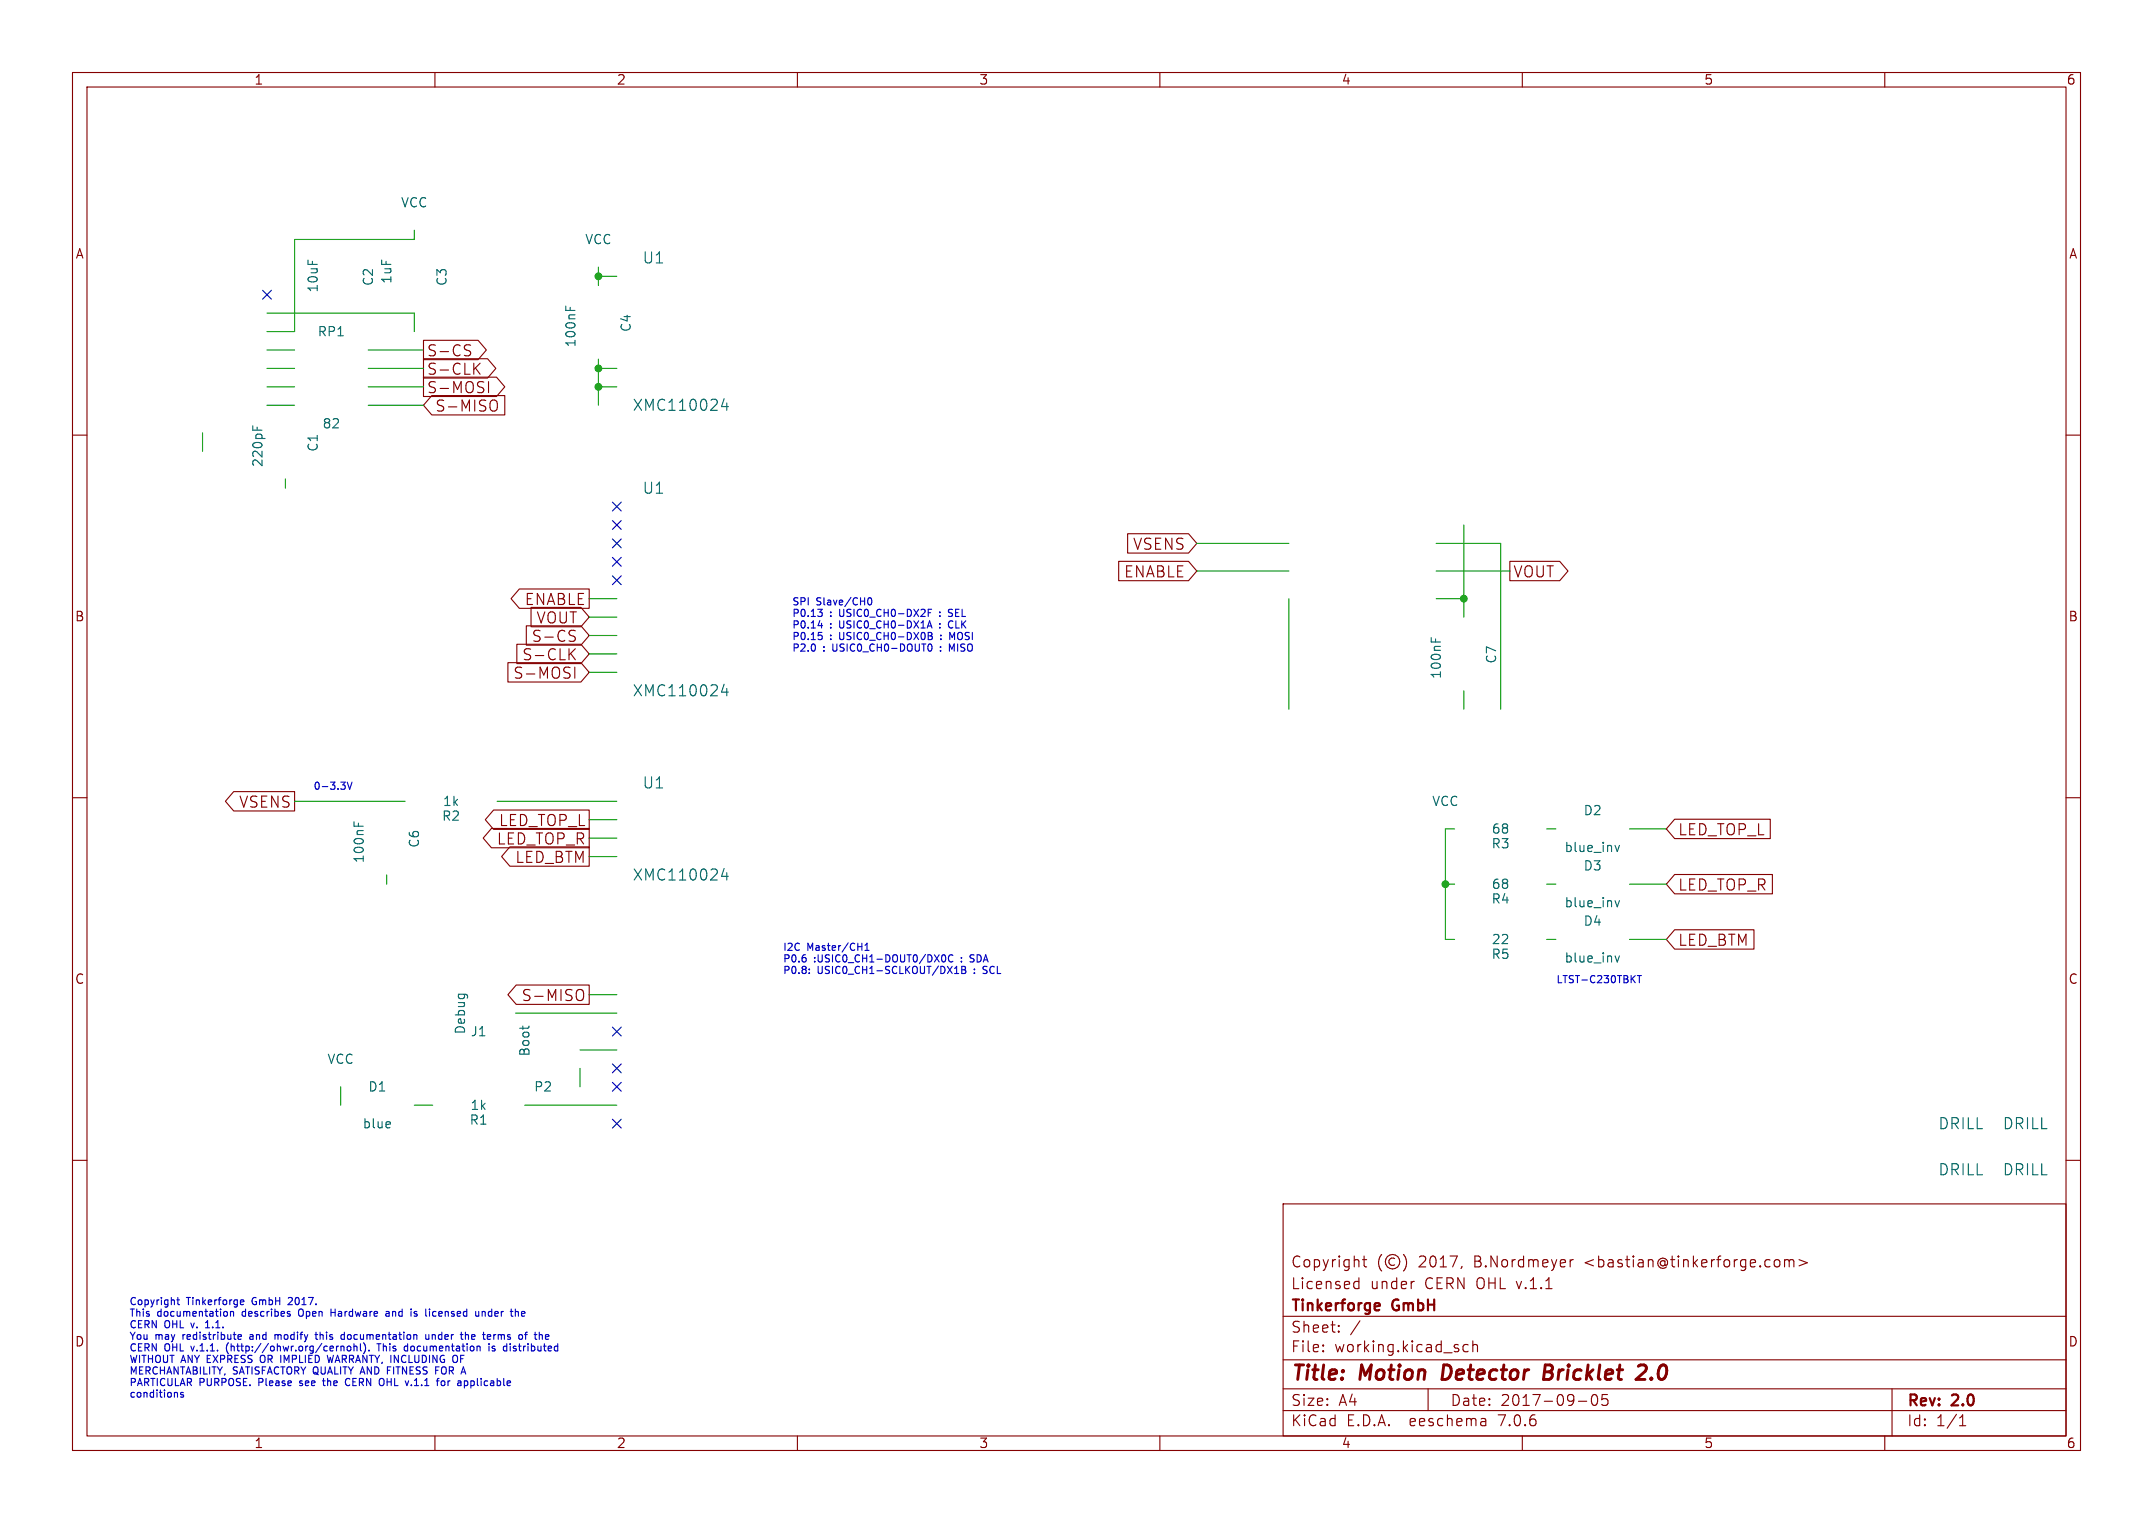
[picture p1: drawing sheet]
<svg xmlns="http://www.w3.org/2000/svg" width="297mm" height="210mm" viewBox="0 0 297 210" stroke-linecap="round" stroke-linejoin="round" font-family="sans-serif">
<g fill="none" stroke="#840000" stroke-width=".15">
<path d="M10 10h277v190h-277zM12 12h273v186h-273zM60 10v2M110 10v2M160 10v2M210 10v2M260 10v2M10 60h2M58.4 52h10.1l1.1 1.3-1.1 1.4h-10.1zM58.4 49.5h8.9l1.1 1.3-1.1 1.3h-8.9zM58.4 46.9h7.6l1.1 1.4-1.1 1.3h-7.6zM59.6 54.5h10v2.7h-10l-1.2-1.3z"/>
<path d="M64.3 48.3a.56 .56 0 0 1 .6 .3l-.1 .4-.5 .1M64.3 47.5l.6 .1M65.6 50.7l.6 .9M66.2 50.1l-.8 .9M67.4 52.6v1.5M68 55.2a.51 .51 0 0 1 .6 .5v.5a.51 .51 0 0 1-.6 .5M285 60h2M154.3 77.4h9.7l1.1 1.3-1.1 1.4h-9.7zM155.6 73.6h8.4l1.1 1.3-1.1 1.4h-8.4zM208.3 77.4h6.9l1.1 1.3-1.1 1.4h-6.9zM70.1 91.4h10l1.2 1.3-1.2 1.3h-10zM71.3 88.8h8.8l1.2 1.4-1.2 1.3h-8.8z"/>
<path d="M71.6 81.2h9.7v2.7h-9.7l-1.1-1.3zM72.6 86.3h7.5l1.2 1.3-1.2 1.4h-7.5zM73.3 83.8h6.8l1.2 1.3-1.2 1.3h-6.8zM78.7 90.1l.7 .9M78.8 87.6a.56 .56 0 0 1 .6 .4l-.2 .4h-.5M79.1 86.9l.3 .1M79.3 92v1.5M79.4 89.5l-.9 .8M10 110h2M32.2 109.2h8.4v2.6h-8.4l-1.1-1.3zM67.8 114.2h13.5v2.7h-13.5l-1.1-1.3zM68.1 111.7h13.2v2.7h-13.2l-1.2-1.4z"/>
<path d="M70.3 116.8h11v2.6h-11l-1.1-1.3zM231 113h13.2v2.6h-13.2l-1.1-1.3zM285 110h2M71.2 135.8h10.1v2.7h-10.1l-1.1-1.3zM79.9 136.4a.51 .51 0 0 1 .6 .5v.6a.51 .51 0 0 1-.6 .5M231 128.2h11v2.7h-11l-1.1-1.4zM231 120.6h13.5v2.7h-13.5l-1.1-1.4zM10 160h2M285 160h2M177 166h108v32h-108zM186.9 177.6l.1 .1 .5-.1M186.9 176.8l.1-.1 .5 .1"/>
<path d="M187.5 176.2v1.5M188 173.7h.5M188.2 173.2v1.3v.1l.3 .1M190.6 173a1.72 1.72 0 0 0 0 2.3M192.4 173.6a.52 .52 0 0 0-.8 .4 .52 .52 0 0 0 .8 .4M193.6 173a1.72 1.72 0 0 1 0 2.3M195 176.7h.1M201.7 174.6l-.2 .3M216.6 173.7v1M217 173.7l-.3 .1-.1 .2M245 173.7a.41 .41 0 0 1 .5 .3v.4a.41 .41 0 0 1-.5 .3M246.2 173.8a.37 .37 0 0 1 .6 .1"/>
<path d="M246.2 173.7v1M246.8 173.9l.2-.2 .4 .1 .1 .9M246.8 173.9v.8M248.2 173.7l1.1 .4-1.1 .5M60 198v2M110 198v2M160 198v2M177 194.5h108M177 191.5h108M177 187.5h108M177 181.5h108M182.5 186.3h.1l-.1 .1"/>
<path d="M182.5 186.3v.1M182.5 185.5v.1M182.5 185.5h.1l-.1 .1M184.7 183.6v.1M184.7 183.6h-.1l.1 .1M184.7 182.8v.1M184.7 182.8h-.1l.1 .1M187.6 182.1l-1.3 2M197 191.5v3M202.5 185.5l-.4-.1-.3 .3v.4l.2 .2 .1 .1 .4-.1M203.2 185.5a.37 .37 0 0 1 .6 .1v.8M203.2 184.9v1.5"/>
<path d="M204.9 195.7l.1 .9M205 196.5l-.2 .1M205 196h-.2M210 198v2M217.7 193.2h1.2M219.7 192.4a.36 .36 0 0 1 .3-.1 .36 .36 0 0 1 .3 .3 .77 .77 0 0 1-.4 1.2 .91 .91 0 0 1-.2-1.4zM221.7 192.3h-.7v.7l.2-.1h.5l.1 .3-.1 .5-.2 .1h-.3l-.2-.1M260 198v2M261 191.5v6.5M270.3 196.6h.9M270.3 195.5l.4-.4v1.5"/>
<circle cx="192.1" cy="174" r="1"/>
</g>
<path d="M199.2 188.2l-.3 2h.5M213.1 189.2h.6M213.7 189.2l.3 .1M213.8 188.2h-.6l-.3 2h.8l.2-.1M213.9 189.1l-.2 .1M226 188.4l.3-.2h.5a.45 .45 0 0 1 .3 .6l-.1 .3-1.3 1.1h1.2" fill="none" stroke="#840000" stroke-width=".4"/>
<path d="M190.1 179.7l.2 .1v.2l-.7 .2M190.3 180.6l-.2 .1" fill="none" stroke="#840000" stroke-width=".3"/>
<g fill="none" stroke="#0000c2" stroke-width=".15">
<path d="M112.9 86.3h.6M112.9 87.2h.5M113.2 84.4l.2 .2v.2l-.2 .2M113.2 87.6l.2 .2v.2l-.2 .2M113.3 85.9v.7M113.4 84l-.3 .4M119.8 82.5l.1-.1a.53 .53 0 0 1 .4 .5 .53 .53 0 0 1-.4 .5l-.1-.1-.1-.3zM127.9 86.6l.3-1 .4 1M128 86.3h.5M128 84.5h.4M128 87.2l.5 .1 .1 .2-.2 .2M128 87.7h.4"/>
<path d="M128.1 88.8h.1a.53 .53 0 0 1 .4 .5 .53 .53 0 0 1-.4 .5l-.1-.1M128.4 87.7l.2 .2v.2l-.6 .1M128.5 84h-.5v1M129.7 84.9v.1M129.7 84.4v.1M129.7 86v.1M129.7 86.5v.1M129.7 89.7v.1M129.7 89.2v.1M129.8 88.1v.1M129.8 87.6v.1M130.8 85h.4"/>
<path d="M131.2 85.6a.53 .53 0 0 0-.4 .5 .53 .53 0 0 0 .4 .5M131.3 84h-.3l-.2 .2 .1 .2 .3 .1M131.3 89.5l-.3-.7v1M131.3 87.9l-.3-.7v1M47.9 107.9l.3 .9 .4-.9M111.6 134.1v.1M111.6 133.6v.1M119.3 131.1h.6M119.3 130.3l.3-.2v1M129.9 132l.1-.3h.1a.53 .53 0 0 1 .4 .5 .53 .53 0 0 1-.4 .4h-.1l-.1-.3M131.4 131.7a.47 .47 0 0 0-.6 .4 .47 .47 0 0 0 .5 .5h.1M131.7 134.2h.5"/>
<path d="M131.7 133.5l.3-.2v.9M132.7 133.3v.9l.5-.1v-.2l-.2-.2M132.7 133.7h.3M133 133.3l.2 .1-.2 .3M133.8 132.6h.1M133.9 131.7l-.1 .1 .1 .3M135.6 134.2h.1M135.7 133.3l-.1 .1 .1 .3M225.9 134.5h.5M226.1 134.5v1M24.4 179.2h.4M24.5 178.9v.9l.3 .1"/>
<path d="M33.2 179.4l.1-.2h.2l.1 .2v.1l-.4 .1M33.2 179.8l.1 .1h.3M39.8 179h.1M40.3 179.3l-.6 .6h.6M24.3 192l.2 .1v.6M25.3 192h-.2l-.2 .1 .1 .2 .3 .1v.2h-.4M28.4 183.1h.5M28.5 182.2l-.1 .2M31 180.8l.3 .1 .1 .1-.1 .4-.3 .1M31.3 185.4l-.1 .4 .1 .6M31.8 180.9l.1-.1 .3 .1v.6M31.8 180.8v.7"/>
<path d="M32.8 184.4l.5-.1v-.2l-.3-.1-.2 .2 .1 .4h.4M34.6 184l-.1 .1M34.6 184.3l-.2 .2 .2 .2M35.9 187a.77 .77 0 0 0 .1 .8M37.9 184v.7M38.3 184.1l-.2-.1-.2 .1M39.9 181.2l.2 .1-.2 .2M39.9 180.8l.1 .1M41.3 191l.1 .1M41.3 180.6a.7 .7 0 0 0 0 .8M41.5 190.4l-.2 .1 .2 .2M43.4 184h.4"/>
<path d="M43.6 183.7v.8l.2 .2M44.5 190.4h.4M44.6 190.1v.8l.3 .2M45.1 186.9l.3 1 .2-.7 .2 .7M45.7 180.5v1M45.7 181h.5M47 185.7l.2-.1 .2 .1 .1 .6M47.1 184.6h.4M47.1 184.1h.4M47.5 183.7v1M47.6 190.6l.2 .4 .3 .1 .2-.1M47.8 190.1l-.2 .4"/>
<path d="M47.9 185.7l.2-.1 .3 .1v.4l-.1 .1-.2 .1-.2-.1zM48.2 190.1l.1 .1M48.8 185.7l.2-.1 .2 .1v.6M48.8 185.3v1M49.7 185.3v.8l.2 .2M50.2 185.2a1.16 1.16 0 0 1 0 1.4M50.9 186.2v.1M52.3 185.3v1M52.9 190.2v.7M53.3 180.9h.3l.1 .6M53.4 189h.4M53.7 181.1h-.3l-.2 .2 .2 .2 .3-.1"/>
<path d="M55.9 185.7h.3M55.9 186.2h.3M56.2 185.3v1M57.5 180.9l-.2-.1-.2 .2 .5 .3M57.6 181.4l-.2 .1-.3-.1M58.7 184l.1 .6 .2 .1 .2-.1M59.2 184v.7M59.6 184v.7M59.9 180.8l-.2 .2v.3l.2 .2M59.9 184l-.3 .1M60.1 189h.3M60.9 190.5l.1-.1 .3 .1 .1 .4-.1 .1-.3 .1-.1-.1z"/>
<path d="M63.1 187v.7M63.5 187.4h.4M63.5 186.9v1M64.2 190.4l.2 .1 .1 .1v.4l-.3 .1M64.2 184.1l.1-.1 .3 .1v.6M66 181.4l-.1 .1-.2-.1M66 180.8v.7M66.2 185.7v.6M66.5 180.9l.2-.1 .2 .1v.6M66.5 180.8v.7M67.5 185.3v.1M67.5 185.6v.7"/>
<path d="M68.1 184v.7M68.3 185.7l-.3-.1-.1 .2 .4 .3M68.3 186.1l-.1 .2-.3-.1M68.3 184l-.2 .2M70.4 185.3v.1M70.4 185.6v.7M71.2 180.8l.3 .2v.5M72.1 180.8l-.2 .2v.4l.2 .1M72.4 184h.3M72.4 181.1l-.5 .1M72.7 183.7h-.1M75.4 184l.3 .1v.2l-.5 .1"/>
<path d="M75.7 184.6l-.3 .1"/>
</g>
<g fill="none" stroke="#009600" stroke-width=".15">
<path d="M57.1 31.8v1.2h-16.5v12.7h-3.8M82.5 36.8v2.6M82.5 38.1h2.6M27.9 59.7v2.5M36.8 48.3h3.8M36.8 50.8h3.8M36.8 55.9h3.8M36.8 43.2h20.3v2.5M36.8 53.3h3.8M50.8 48.3h7.6M50.8 50.8h7.6M50.8 55.9h7.6"/>
<path d="M50.8 53.3h7.6M82.5 50.8h2.6M82.5 53.3h2.6M82.5 49.5v6.4M39.4 66v1.3M165.1 78.7h12.7M165.1 74.9h12.7M198.1 78.7h10.2M198.1 74.9h8.9v22.9M201.9 72.4v12.7M81.3 82.6h3.8M81.3 85.1h3.8"/>
<path d="M81.3 87.6h3.8M81.3 90.2h3.8M81.3 92.7h3.8M177.8 82.6v15.2M198.1 82.6h3.8M201.9 95.3v2.5M40.6 110.5h15.3M68.6 110.5h16.5M81.3 118.1h3.8M81.3 115.6h3.8M81.3 113h3.8M200.7 114.3h-1.3v15.2h1.3"/>
<path d="M213.4 114.3h1.2M224.8 114.3h5.1M53.3 120.7v1.2M71.1 139.7h14M81.3 137.2h3.8M199.4 121.9h1.3M213.4 129.5h1.2M213.4 121.9h1.2M224.8 129.5h5.1M224.8 121.9h5.1M47 149.9v2.5M57.1 152.4h2.6"/>
<path d="M72.4 152.4h12.7M80 147.3v2.6M80 144.8h5.1"/>
</g>
<g fill="none" stroke="#000084" stroke-width=".15">
<path d="M36.2 40l1.2 1.2M37.4 40l-1.2 1.2M84.5 69.2l1.2 1.3M84.5 71.8l1.2 1.2M84.5 74.3l1.2 1.2M84.5 76.9l1.2 1.2M84.5 79.4l1.2 1.2M85.7 69.2l-1.2 1.3M85.7 71.8l-1.2 1.2M85.7 74.3l-1.2 1.2M85.7 76.9l-1.2 1.2M85.7 79.4l-1.2 1.2"/>
<path d="M84.5 149.3l1.2 1.2M84.5 154.3l1.2 1.2M84.5 141.6l1.2 1.2M84.5 146.7l1.2 1.2M85.7 149.3l-1.2 1.2M85.7 154.3l-1.2 1.2M85.7 141.6l-1.2 1.2M85.7 146.7l-1.2 1.2"/>
</g>
<g fill="none" stroke="#006464" stroke-width=".15">
<path d="M34.9 58.7v.6M35.5 58.9v.4M78 42.2v.6M78.7 42.4v.4M99.9 55l-.4 1.1h1M100.3 55.6v1M99.9 94.4l-.4 1h1M100.3 94.9v1M197.4 87.9v.6M198 88.1v.4M48.8 113.3v.6M49.4 113.5v.4"/>
<path d="M99.9 119.8l-.4 1h1M222.8 116.6l.3 .8 .3-.8M100.3 120.3v1M222.8 124.2l.3 .8 .3-.8M222.8 131.8l.3 .9 .3-.9M53.8 154.7l.1 .3-.7 .1M72.1 141.5v.5M73 141.5v.1"/>
</g>
<g fill="#009600" stroke="#009600" stroke-width=".15">
<circle cx="201.9" cy="82.6" r=".46"/>
<circle cx="199.4" cy="121.9" r=".46"/>
<circle cx="82.5" cy="38.1" r=".46"/>
<circle cx="82.5" cy="53.3" r=".46"/>
<circle cx="82.5" cy="50.8" r=".46"/>
</g>
<g font-size="2.8" fill="#840000">
<text x="178" y="190.9">Title:</text>
<text x="187.7" y="190.9">Motion</text>
<text x="199.8" y="190.9">Detector</text>
<text x="214.6" y="190.9">Bricklet</text>
<text x="228.3" y="190.9">2.0</text>
</g>
<g font-size="2.1" fill="#006464">
<text x="88.6" y="36.6">U1</text>
<text x="87.2" y="56.9">XMC110024</text>
<text x="88.6" y="68.3">U1</text>
<text x="87.2" y="96.2">XMC110024</text>
<text x="88.6" y="108.9">U1</text>
<text x="87.2" y="121.6">XMC110024</text>
<text x="267.3" y="155.9">DRILL</text>
<text x="276.2" y="155.9">DRILL</text>
<text x="267.3" y="162.3">DRILL</text>
<text x="276.2" y="162.3">DRILL</text>
</g>
<g font-size="2.1" fill="#840000">
<text x="58.8" y="51.9">S-CLK</text>
<text x="58.8" y="49.4">S-CS</text>
<text x="58.8" y="54.4">S-MOSI</text>
<text x="59.9" y="57">S-MISO</text>
<text x="156.2" y="76">VSENS</text>
<text x="72.3" y="83.6">ENABLE</text>
<text x="155" y="79.8">ENABLE</text>
<text x="208.7" y="79.8">VOUT</text>
<text x="73.3" y="88.7">S-CS</text>
<text x="73.9" y="86.2">VOUT</text>
<text x="70.7" y="93.8">S-MOSI</text>
<text x="72" y="91.3">S-CLK</text>
<text x="32.9" y="111.6">VSENS</text>
<text x="68.5" y="116.7">LED_TOP_R</text>
<text x="68.8" y="114.1">LED_TOP_L</text>
<text x="71" y="119.2">LED_BTM</text>
<text x="231.4" y="115.4">LED_TOP_L</text>
<text x="231.4" y="123">LED_TOP_R</text>
<text x="231.4" y="130.6">LED_BTM</text>
<text x="71.9" y="138.3">S-MISO</text>
<text x="178" y="178">Licensed</text>
<text x="178" y="175">Copyright</text>
<text x="189" y="178">under</text>
<text x="195.7" y="175">2017,</text>
<text x="196.6" y="178">CERN OHL v.1.1</text>
<text x="203.5" y="175">B.Nordmeyer</text>
<text x="218.8" y="175">&lt;bastian@tinkerforge.com&gt;</text>
<text x="178" y="184">Sheet:</text>
<text x="178" y="181.2">Tinkerforge</text>
<text x="192.2" y="181.2">GmbH</text>
<text x="178" y="186.7">File:</text>
<text x="184.1" y="186.7">working.kicad_sch</text>
<text x="178" y="196.9">KiCad</text>
<text x="178" y="194.1">Size:</text>
<text x="184.7" y="194.1">A4</text>
<text x="185.7" y="196.9">E.D.A.</text>
<text x="194.6" y="196.9">eeschema</text>
<text x="200" y="194.1">Date:</text>
<text x="207" y="196.9">7.0.6</text>
<text x="207" y="194.1">2017-09-05</text>
<text x="263" y="194.3">Rev:</text>
<text x="263" y="196.9">Id:</text>
<text x="267.1" y="196.9">1/1</text>
<text x="269.4" y="194.3">2.0</text>
</g>
<g font-size="1.8" fill="#840000">
<text x="35" y="11.9">1</text>
<text x="85" y="11.9">2</text>
<text x="135" y="11.9">3</text>
<text x="185" y="11.9">4</text>
<text x="235" y="11.9">5</text>
<text x="285" y="11.9">6</text>
<text x="10.3" y="35.9">A</text>
<text x="285.3" y="35.9">A</text>
<text x="10.3" y="85.9">B</text>
<text x="285.3" y="85.9">B</text>
<text x="10.3" y="135.9">C</text>
<text x="285.3" y="135.9">C</text>
<text x="10.3" y="185.9">D</text>
<text x="285.3" y="185.9">D</text>
<text x="35" y="199.9">1</text>
<text x="85" y="199.9">2</text>
<text x="135" y="199.9">3</text>
<text x="185" y="199.9">4</text>
<text x="235" y="199.9">5</text>
<text x="285" y="199.9">6</text>
</g>
<g font-size="1.8" fill="#006464">
<text x="55.2" y="28.8">VCC</text>
<text x="80.6" y="33.9">VCC</text>
<text x="44" y="40.4" transform="rotate(-90 44 40.4)">10uF</text>
<text x="51.7" y="39.5" transform="rotate(-90 51.7 39.5)">C2</text>
<text x="54.2" y="39.2" transform="rotate(-90 54.2 39.2)">1uF</text>
<text x="61.8" y="39.5" transform="rotate(-90 61.8 39.5)">C3</text>
<text x="43.7" y="46.6">RP1</text>
<text x="79.6" y="48" transform="rotate(-90 79.6 48)">100nF</text>
<text x="87.2" y="45.9" transform="rotate(-90 87.2 45.9)">C4</text>
<text x="44.4" y="59.3">82</text>
<text x="36.4" y="64.5" transform="rotate(-90 36.4 64.5)">220pF</text>
<text x="44" y="62.4" transform="rotate(-90 44 62.4)">C1</text>
<text x="199" y="93.7" transform="rotate(-90 199 93.7)">100nF</text>
<text x="206.6" y="91.6" transform="rotate(-90 206.6 91.6)">C7</text>
<text x="60.9" y="113.4">R2</text>
<text x="61" y="111.4">1k</text>
<text x="197.5" y="111.4">VCC</text>
<text x="218.4" y="112.6">D2</text>
<text x="50.4" y="119.1" transform="rotate(-90 50.4 119.1)">100nF</text>
<text x="58" y="117" transform="rotate(-90 58 117)">C6</text>
<text x="205.7" y="117.2">R3</text>
<text x="205.7" y="115.2">68</text>
<text x="215.7" y="117.7">blue_inv</text>
<text x="205.7" y="124.8">R4</text>
<text x="205.7" y="122.8">68</text>
<text x="215.7" y="125.3">blue_inv</text>
<text x="218.4" y="120.2">D3</text>
<text x="205.7" y="130.4">22</text>
<text x="218.4" y="127.9">D4</text>
<text x="205.7" y="132.4">R5</text>
<text x="215.7" y="132.9">blue_inv</text>
<text x="64.4" y="142.7" transform="rotate(-90 64.4 142.7)">Debug</text>
<text x="64.8" y="143.1">J1</text>
<text x="45.1" y="146.9">VCC</text>
<text x="73.3" y="145.8" transform="rotate(-90 73.3 145.8)">Boot</text>
<text x="49.9" y="155.8">blue</text>
<text x="50.7" y="150.7">D1</text>
<text x="64.7" y="155.3">R1</text>
<text x="64.8" y="153.3">1k</text>
<text x="73.6" y="150.7">P2</text>
</g>
<g font-size="1.4" fill="#0000c2">
<text x="109.2" y="83.5">SPI</text>
<text x="112.6" y="83.5">Slave/CH0</text>
<text x="109.2" y="85.1">P0.13</text>
<text x="109.2" y="86.7">P0.14</text>
<text x="109.2" y="88.3">P0.15</text>
<text x="109.2" y="89.9">P2.0</text>
<text x="113.6" y="89.9">:</text>
<text x="114.5" y="85.1">:</text>
<text x="114.5" y="86.7">:</text>
<text x="114.5" y="88.3">:</text>
<text x="115.1" y="89.9">USIC0_CH0-DOUT0</text>
<text x="116" y="85.1">USIC0_CH0-DX2F</text>
<text x="116" y="86.7">USIC0_CH0-DX1A</text>
<text x="116" y="88.3">USIC0_CH0-DX0B</text>
<text x="131.6" y="85.1">SEL</text>
<text x="131.6" y="86.7">CLK</text>
<text x="131.7" y="89.9">MISO</text>
<text x="131.7" y="88.3">MOSI</text>
<text x="43.2" y="109">0-3.3V</text>
<text x="107.9" y="131.2">I2C</text>
<text x="111.4" y="131.2">Master/CH1</text>
<text x="107.9" y="132.8">P0.6</text>
<text x="107.9" y="134.4">P0.8:</text>
<text x="112.3" y="132.8">:USIC0_CH1-DOUT0/DX0C</text>
<text x="112.8" y="134.4">USIC0_CH1-SCLKOUT/DX1B</text>
<text x="132.8" y="132.8">:</text>
<text x="134.3" y="132.8">SDA</text>
<text x="134.6" y="134.4">:</text>
<text x="136.1" y="134.4">SCL</text>
<text x="214.6" y="135.6">LTST-C230TBKT</text>
<text x="17.8" y="180">Copyright</text>
<text x="17.8" y="181.6">This</text>
<text x="17.8" y="183.2">CERN</text>
<text x="17.8" y="184.8">You</text>
<text x="21.4" y="184.8">may</text>
<text x="21.7" y="181.6">documentation</text>
<text x="22.7" y="183.2">OHL</text>
<text x="25.4" y="184.8">redistribute</text>
<text x="25.8" y="180">Tinkerforge</text>
<text x="26.6" y="183.2">v.</text>
<text x="28.8" y="183.2">1.1.</text>
<text x="33.6" y="181.6">describes</text>
<text x="34.9" y="184.8">and</text>
<text x="35" y="180">GmbH</text>
<text x="38.6" y="184.8">modify</text>
<text x="40.3" y="180">2017.</text>
<text x="41.7" y="181.6">Open</text>
<text x="44.5" y="184.8">this</text>
<text x="46.4" y="181.6">Hardware</text>
<text x="48.3" y="184.8">documentation</text>
<text x="54.2" y="181.6">and</text>
<text x="57.9" y="181.6">is</text>
<text x="60.2" y="181.6">licensed</text>
<text x="60.2" y="184.8">under</text>
<text x="65.4" y="184.8">the</text>
<text x="67.4" y="181.6">under</text>
<text x="68.7" y="184.8">terms</text>
<text x="72.5" y="181.6">the</text>
<text x="73.9" y="184.8">of</text>
<text x="17.8" y="186.4">CERN</text>
<text x="17.8" y="188">WITHOUT ANY EXPRESS</text>
<text x="17.8" y="189.6">MERCHANTABILITY,</text>
<text x="17.8" y="191.2">PARTICULAR</text>
<text x="22.7" y="186.4">OHL</text>
<text x="26.6" y="186.4">v.1.1.</text>
<text x="27.5" y="191.2">PURPOSE.</text>
<text x="31.7" y="186.4">(http://ohwr.org/cernohl).</text>
<text x="32.1" y="189.6">SATISFACTORY QUALITY AND</text>
<text x="35.9" y="191.2">Please</text>
<text x="36.4" y="188">OR</text>
<text x="39.4" y="188">IMPLIED</text>
<text x="41.8" y="191.2">see</text>
<text x="45.3" y="191.2">the</text>
<text x="46.2" y="188">WARRANTY, INCLUDING</text>
<text x="48.7" y="191.2">CERN</text>
<text x="52.8" y="186.4">This</text>
<text x="53.6" y="191.2">OHL</text>
<text x="54.1" y="189.6">FITNESS</text>
<text x="56.8" y="186.4">documentation</text>
<text x="57.5" y="191.2">v.1.1</text>
<text x="61.1" y="189.6">FOR</text>
<text x="62.1" y="191.2">for</text>
<text x="65.2" y="191.2">applicable</text>
<text x="68.7" y="186.4">is</text>
<text x="71" y="186.4">distributed</text>
<text x="17.8" y="192.8">conditions</text>
</g>
</svg>
